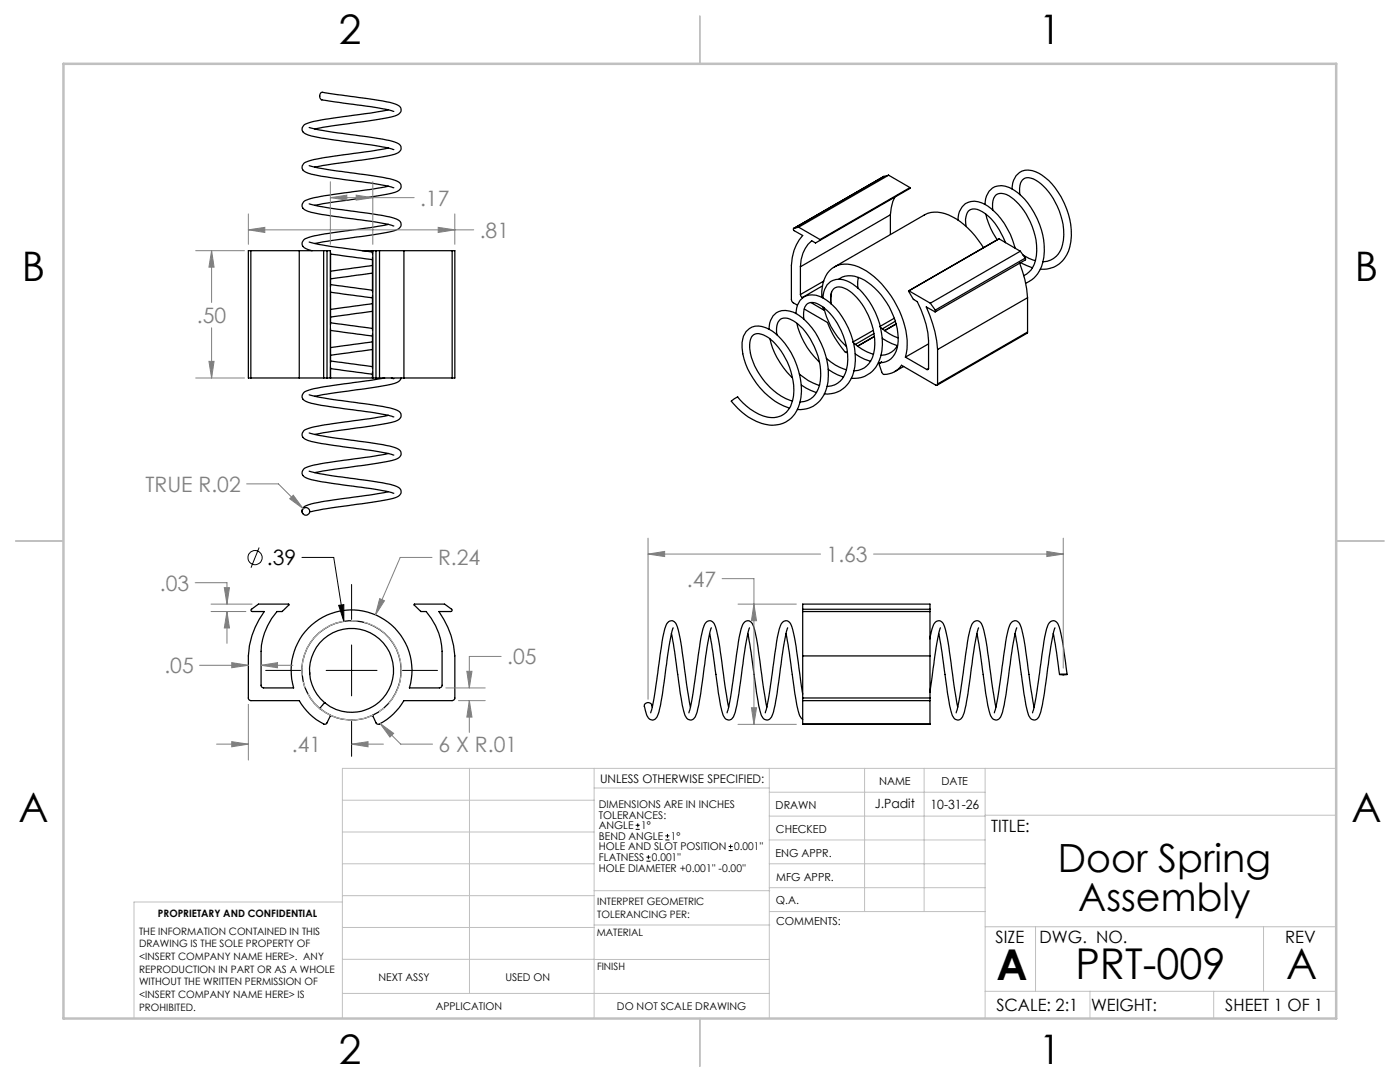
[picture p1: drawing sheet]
<svg xmlns="http://www.w3.org/2000/svg" width="279mm" height="216mm" viewBox="0 0 279 216" stroke-linecap="round" stroke-linejoin="round" font-family="sans-serif">
<g fill="none" stroke="#000" stroke-width=".25">
<path d="M61.7 33.1a122.4 122.4 0 0 0 12.9 2 12.5 12.5 0 0 1 5.2 1.4 1.05 1.05 0 0 1-.6 1.7 98.9 98.9 0 0 1-11.4 1.9l-5 .9M61.7 25.4a122.4 122.4 0 0 0 12.9 2.1 12.5 12.5 0 0 1 5.2 1.4 1.05 1.05 0 0 1-.6 1.7 98.9 98.9 0 0 1-11.4 1.9l-5 .8M77.5 37.1l-3.7 .7-8.2 1.1a13.7 13.7 0 0 0-5 1.3 1.07 1.07 0 0 0-.3 1.2 1.07 1.07 0 0 0 1 .7l.2 .1a117.2 117.2 0 0 0 13.3 2.1l3.8 .8M77.5 29.5l-3.7 .7-8.2 1.1a13.7 13.7 0 0 0-5 1.3 1.07 1.07 0 0 0-.3 1.1 1.07 1.07 0 0 0 1 .8l.2 .1a117.2 117.2 0 0 0 13.3 2.1l3.8 .8M77.5 21.9l-3.7 .7-8.2 1.1a13.7 13.7 0 0 0-5 1.3 1.07 1.07 0 0 0-.3 1.1 1.07 1.07 0 0 0 1 .7l.2 .2a117.2 117.2 0 0 0 13.3 2l3.8 .8M78.6 22.2a58.6 58.6 0 0 0-10.1-1.6l-4.3-.7a.89 .89 0 0 1 0-1.5l10.4 1.5a12.5 12.5 0 0 1 5.2 1.3 1.05 1.05 0 0 1-.6 1.8 98.9 98.9 0 0 1-11.4 1.9l-5 .8M176.4 35.2l-18 10.4M176.4 35.2h.1M177.3 35l-17.9 10.3M177.3 35l4.3 2.4M177.3 35l-.9 .2M178.6 39.4l-.4 .8-.5 2.7"/>
<path d="M181.6 37.4l.1 .2-18 10.3M181.6 37.4l-17.9 10.4M202 37.7a3.3 3.3 0 0 1 4-3.7 10.3 10.3 0 0 1 5.8 5.3 13.5 13.5 0 0 1 1.5 10.8 5.4 5.4 0 0 1-5.7 3.6M203.6 38.8a2.96 2.96 0 0 1 .7-3.1 3.1 3.1 0 0 1 3.4 1 13.4 13.4 0 0 1 4.4 12.1 4 4 0 0 1-4 3.4M50.1 50h-.5v25.4h.5M50.1 50h9.6M50.1 50v25.4M59.7 50h4.9M59.7 50v25.4M61.7 48.3a119.4 119.4 0 0 0 12.6 2M61.7 40.7a122.4 122.4 0 0 0 12.9 2 12.5 12.5 0 0 1 5.2 1.4 1.05 1.05 0 0 1-.6 1.8 98.9 98.9 0 0 1-11.4 1.9l-5 .8M64.6 50h.7"/>
<path d="M64.6 50v25.4M65.3 50v25.4M65.3 50h.6M65.9 50h.1M65.9 50v25.4M66 58.3l8.3 1.1M66 50.7l8.3 1.1M66 56.8l8.3 1.1M72.3 50h2M74.3 53l-8.3 1.1M74.3 54.5l-8.3 1.1M74.3 50h.1"/>
<path d="M74.3 50v.7M74.3 51.4v6.9M74.3 59v6.9M74.4 50h.6M74.4 50v25.4M75 50h.7M75 50v25.4M75.7 50h4.9M75.7 50v25.4M77.5 44.8l-3.7 .6-8.2 1.2a13.7 13.7 0 0 0-5 1.2 1.07 1.07 0 0 0-.3 1.2 1.07 1.07 0 0 0 1 .7l1 .3M80.6 50v25.4M80.6 50h9.6"/>
<path d="M90.2 50h.6v25.4h-.6M90.2 50v25.4M158.4 45.6l-.1 .2 .2 .2 1.7 1a9.1 9.1 0 0 0-2.3 6v6.8l.3 .5 .9 .6M159.4 45.3l4.3 2.5M159.4 45.3l-1 .3M159.7 58.8l.1 .3 .3 .3M159.7 53.2v5.6M160.1 59.4h.1M163.7 47.8v.1M163.7 47.9l-.9 .6-.8-.5a6.6 6.6 0 0 0-2.3 5.2M164 59.3a6.3 6.3 0 0 1 2.6-6.1 5.7 5.7 0 0 1 5.6 .5 18.7 18.7 0 0 1 8.8 15.1l-.3 2.5M164.1 57l-4 2.4"/>
<path d="M164.3 59.5a3.3 3.3 0 0 1 4-3.7 11.1 11.1 0 0 1 6.4 6.5 12.3 12.3 0 0 1 .5 10.3 5.3 5.3 0 0 1-5.3 2.9M164.4 56.1l-4.7 2.7M165.9 58.3l-.1 2.3a3 3 0 0 1 .8-3.1 3.1 3.1 0 0 1 3.4 .9 13.5 13.5 0 0 1 4.3 12.2 4.1 4.1 0 0 1-3.9 3.4M167.4 55.7a4.2 4.2 0 0 1 4.4-.1 14.3 14.3 0 0 1 7.4 13.2 3.7 3.7 0 0 1-3.5 3.6M171.3 55.4l-.1 .8v1.3M177.7 42.9l-18 10.3M177.7 42.9v3.9M181.4 58l.9 1.7 .8 .5a20.7 20.7 0 0 1 2.2 7.8v5.5M181.4 58l4.3 2.5M191.2 43.9a3.3 3.3 0 0 1 1.3-3.2 3.3 3.3 0 0 1 3.5-.2 12.6 12.6 0 0 1 6.1 7.5l.5 1.5M192.8 45a3 3 0 0 1 .7-3.1 2.62 2.62 0 0 1 3 .6 12 12 0 0 1 4.2 5.9M196.3 49.4a15.8 15.8 0 0 0-7.7-6.8 5.1 5.1 0 0 0-4.1 .3l-18 10.4"/>
<path d="M196.6 40.8a3.3 3.3 0 0 1 1.3-3.2 3.3 3.3 0 0 1 3.5-.2 13.7 13.7 0 0 1 6.7 9.5 9.5 9.5 0 0 1-1.4 8.2l-.7 .7-1.3 .7M196.7 42.7l.3 .9a15.5 15.5 0 0 0 2 4.2M198.2 41.9a3 3 0 0 1 .7-3.1 3.1 3.1 0 0 1 3.4 1 13.5 13.5 0 0 1 4.4 12.1l-.4 1.1a3.7 3.7 0 0 1-2 2M199.4 47.7l-18 10.3M199.4 47.7l4.2 2.4M203.5 52.5v.1a22.1 22.1 0 0 1 1.6 6.8M203.6 50.1l-17.9 10.4M203.6 50.1l1 1.4M203.7 52.4l2.4 1M204.2 50.9l1.1 .6 1.4 .5M204.6 51.5v.4l-17.9 10.3M204.6 51.5l-17.9 10.4"/>
<path d="M205.1 59.4l-18 10.3M205.1 59.4v6.9M50.1 75.4h9.6M59.7 75.4h4.9M61.7 78.8a122.4 122.4 0 0 0 12.9 2 12.5 12.5 0 0 1 5.2 1.4 1.05 1.05 0 0 1-.6 1.8 98.9 98.9 0 0 1-11.4 1.9l-5 .8M64.6 75.4h.7M65.3 75.4h.6M65.9 75.4h.1M66 73.6l8.3 1.1M66 65.9l8.3 1.2M66 72l8.3 1.2M66 64.4l8.3 1.1"/>
<path d="M66 75.4h8.3M74.3 68.2l-8.3 1.2M74.3 60.6l-8.3 1.1M74.3 69.7l-8.3 1.2M74.3 62.1l-8.3 1.2M74.3 75.4h.1M74.3 66.6v6.9M74.3 74.3v1.1M74.4 75.4h.6M75 75.4h.7M75.7 75.4h4.9M76.8 75.4l-11.2 1.6a13.7 13.7 0 0 0-5 1.3 1.07 1.07 0 0 0-.3 1.2 1.07 1.07 0 0 0 1 .7l.2 .1a117.2 117.2 0 0 0 13.3 2.1l3.8 .8"/>
<path d="M78.1 75.4l.5 .2M80 75.4v.1a2.15 2.15 0 0 1-1.8 1.2l-15.4 2.4M80.6 75.4h9.6M153.5 65.7a3.3 3.3 0 0 1 1.3-3.2 3.3 3.3 0 0 1 3.5-.2 13.2 13.2 0 0 1 6.4 8.5 11.3 11.3 0 0 1-.3 8 5.3 5.3 0 0 1-5.3 2.9M153.7 67.6a15.3 15.3 0 0 0 4.5 7.8M155.1 66.8a2.66 2.66 0 0 1 1-3.3 4.1 4.1 0 0 1 3.6 1.6 12.9 12.9 0 0 1 3.6 12.4 3.8 3.8 0 0 1-3.6 2.7M158.9 62.6a3.3 3.3 0 0 1 4-3.7 11.1 11.1 0 0 1 6.4 6.5 12.3 12.3 0 0 1 .5 10.3 5.3 5.3 0 0 1-5.3 2.9M159 64.5a15.7 15.7 0 0 0 4.5 7.8M159.5 74.6l.2 .2a10.2 10.2 0 0 0 3.8 2.1M159.9 76.8l1.9 1.1 1.1 .4M160.4 63.7a3 3 0 0 1 .8-3.1l.3-.2a4.1 4.1 0 0 1 3.6 1.5 13.6 13.6 0 0 1 3.8 11.8 4 4 0 0 1-3.8 3.4M160.5 61.7l4.6 2.6a16.7 16.7 0 0 0 3.8 6l.2-.1"/>
<path d="M161.8 60.4l2.6 1.4-.1-.5M164.4 61.4a15 15 0 0 0 4.5 7.8M164.9 71.5l.2 .1a9.2 9.2 0 0 0 3.8 2.2M165.3 73.7l1.8 1.1 1.2 .4M169.1 70.3h-.1M170.3 68.4l.2 .1a9.6 9.6 0 0 0 3.8 2.2M170.7 70.6a8.9 8.9 0 0 0 3 1.5M171.1 69.1l3.4-1.9-3.3 1.9M174.2 66l-4 2.3M174.4 66.6l-3.7 2.1M175.3 72.4h.3M175.7 65.3l.2 .1a10 10 0 0 0 3.3 2"/>
<path d="M175.7 72.4l-.2 .1v.3l.5 1.5 .2 .3a3.9 3.9 0 0 0 3.7-1.7l6.8 3.9a.23 .23 0 0 0 .3 .1 .23 .23 0 0 0 .1-.3M175.9 72.2l-.3 .2M176 72.2l-.3 .2M176.1 67.5l1.8 1 1.2 .5a3.7 3.7 0 0 1-3.3 1.9M178.5 63.5l-2.9 1.7M178.7 64.1l-2.6 1.5M178.8 64.6l-2.3 1.4M178.9 64.7l-2.3 1.3M180.3 73.1l-1.8 1.1M180.7 71.3l4.3 2.4M185.3 73.5l-.1 .2h-.2M185.3 68.6l-4.6 2.7"/>
<path d="M185.3 73.5l-.3 .2M185.7 60.5l1 1.4M186.7 61.9v.3h-.1l-1.7-1a25.6 25.6 0 0 1 2.2 8.5M187.1 69.7v6.9M205.1 66.3l-.1 .2-18 10.4M205.1 66.3l-18 10.3M61.7 86.4a122.4 122.4 0 0 0 12.9 2 12.5 12.5 0 0 1 5.2 1.4 1.05 1.05 0 0 1-.6 1.8 98.9 98.9 0 0 1-11.4 1.9l-5 .8M61.7 94a122.4 122.4 0 0 0 12.9 2.1 12.5 12.5 0 0 1 5.2 1.3 1.05 1.05 0 0 1-.6 1.8 98.9 98.9 0 0 1-11.4 1.9l-5.9 1M77.5 82.9l-3.7 .6-8.2 1.2a13.7 13.7 0 0 0-5 1.2 1.07 1.07 0 0 0-.3 1.2 1.07 1.07 0 0 0 1 .7l.2 .1a117.2 117.2 0 0 0 13.3 2.1l3.8 .8M77.5 90.5l-3.7 .7-8.2 1.1a13.7 13.7 0 0 0-5 1.3 1.07 1.07 0 0 0-.3 1.1 1.07 1.07 0 0 0 1 .7l.2 .1a117.2 117.2 0 0 0 13.3 2.1l3.8 .8M77.5 98.1l-3.7 .7-8.2 1.1a13.7 13.7 0 0 0-5 1.3l-.3 .5v.5M158.2 80a12.9 12.9 0 0 1-8.6-11.3 1.81 1.81 0 0 1 1.8-2.1 7.9 7.9 0 0 1 4.9 4.1 13.1 13.1 0 0 1 1.9 9.2 4.2 4.2 0 0 1-5.9 3.1 13.5 13.5 0 0 1-5.2-3.8l-1.1 .8a10.9 10.9 0 0 0 8.4 4.8 5.5 5.5 0 0 0 5.2-4.4 15 15 0 0 0-4.2-13.3 5.4 5.4 0 0 0-5.3-1.8 3.8 3.8 0 0 0-2 4.1 14.7 14.7 0 0 0 9.5 12"/>
<path d="M60.4 102.3v.2M61.8 134.2v.3M134.3 125.3a100.4 100.4 0 0 0-2.1 13.1l-.3 1.5a7.3 7.3 0 0 1-1.1 3.5 1.12 1.12 0 0 1-1.8-.8l-.3-1.5a.78 .78 0 0 1 .7-.9 .78 .78 0 0 1 .8 .9M142 125.3a100.4 100.4 0 0 0-2.2 13.1l-.2 1.5a7.3 7.3 0 0 1-1.1 3.5 1.12 1.12 0 0 1-1.8-.8l-1-4.3-1-8.2-.7-3.7M149.6 125.3a100.4 100.4 0 0 0-2.1 13.1l-.3 1.5a7.3 7.3 0 0 1-1.1 3.5 1.12 1.12 0 0 1-1.8-.8l-.9-4.3-1.1-8.2-.7-3.7M156.8 126.4l.7 3.7 1.3 9.1a7.8 7.8 0 0 0 1.2 4.2l.2 .1M157.2 125.3a100.4 100.4 0 0 0-2.1 13.1l-.3 1.5a7.3 7.3 0 0 1-1.1 3.5 1.12 1.12 0 0 1-1.8-.8l-.9-4.3-1.1-8.2-.7-3.7M160.2 138.5l-1.1-7.5a20.1 20.1 0 0 0-1.5-6.8 1.07 1.07 0 0 0-1.1-.3 1.07 1.07 0 0 0-.7 .9 84.8 84.8 0 0 0-1.9 11l-.6 3.9-.6 2.5M160.2 139.3v.5M160.2 122v8.9M160.2 121.6v.4M160.2 139.8v4.7"/>
<path d="M160.2 122h25.4M160.2 121.6v-1.1h25.4v1.1M160.2 139.8h25.4M160.2 139.3h25.4M160.2 130.9h25.4M160.2 130.9v8.4M160.2 121.6h25.4M185.6 127.5a6.2 6.2 0 0 1 1.2-3.5 1.01 1.01 0 0 1 1.6 .7 62.2 62.2 0 0 1 1.9 11l.8 5.4M185.6 139.3v.5M185.6 122v8.9M185.6 121.6v.4M185.6 139.8v4.7"/>
<path d="M185.6 130.9v8.4M187.7 125.3a67.7 67.7 0 0 0-1.8 10.8l-.3 2M195.3 125.3a100.4 100.4 0 0 0-2.1 13.1l-.3 1.5a7.3 7.3 0 0 1-1.1 3.5 1.12 1.12 0 0 1-1.8-.8l-.9-4.3-1.1-8.2-.7-3.7M202.9 125.3a100.4 100.4 0 0 0-2.1 13.1l-.3 1.5a7.3 7.3 0 0 1-1.1 3.5 1.12 1.12 0 0 1-1.8-.8l-.9-4.3-1.1-8.2-.7-3.7M210.2 126.4l1.3 8.2M210.5 125.3a100.4 100.4 0 0 0-2.1 13.1l-.3 1.5a7.3 7.3 0 0 1-1.1 3.5 1.12 1.12 0 0 1-1.8-.8l-.9-4.3-1.1-8.2-.6-3.7M211.5 134.5l1.5 .1zM213 134.6l-.5-3.6a20.1 20.1 0 0 0-1.5-6.8 1.07 1.07 0 0 0-1.2-.3 1.07 1.07 0 0 0-.7 .9 84.8 84.8 0 0 0-1.8 11l-.6 3.9-.6 2.5M64.9 140.3a8.4 8.4 0 0 1 1.6-14 8.4 8.4 0 0 1 12.1 7.2 8.4 8.4 0 0 1-11.5 8.1l-1.2-.6-1.1-.8-1 1.1a9.9 9.9 0 0 0 15.5-3.8 9.9 9.9 0 0 0-8.2-13.6 9.9 9.9 0 0 0-10.6 11.8 9.6 9.6 0 0 0 3.6 5.9M66 142.7l-.7 1.5a.46 .46 0 0 1-.7 .3 11.6 11.6 0 0 1-4.9-4.7h-9.6l-.3-.1-.2-.3v-8.5a16 16 0 0 1 3.1-8.9h-2.4a.25 .25 0 0 1-.2-.1 .25 .25 0 0 1 .1-.3l1.4-1.1 6.1 .1-1.4 1.4h-1a12.7 12.7 0 0 0-3.2 8l.1 7 .4 .3h6a12.1 12.1 0 0 1 11.5-15.6 12.1 12.1 0 0 1 11.6 15.6h6a.54 .54 0 0 0 .5-.6v-6.7a12.7 12.7 0 0 0-3.1-8h-1.1l-1.4-1.4 6.1-.1 1.4 1.1a.26 .26 0 0 1 .1 .3 .26 .26 0 0 1-.2 .1h-2.4a17.1 17.1 0 0 1 3.2 8.9v8.4a.54 .54 0 0 1-.6 .5h-9.6a10.7 10.7 0 0 1-5.2 4.7l-.3-.2-.7-1.6M137.8 141.1l-1.5-10.1a20.1 20.1 0 0 0-1.5-6.8 1.07 1.07 0 0 0-1.2-.3 1.07 1.07 0 0 0-.7 .9 84.8 84.8 0 0 0-1.8 11l-.6 3.9-.6 2.5M145.4 141.1l-1.5-10.1a20.1 20.1 0 0 0-1.5-6.8 1.07 1.07 0 0 0-1.1-.3 1.07 1.07 0 0 0-.8 .9 84.8 84.8 0 0 0-1.8 11l-.6 3.9-.6 2.5"/>
<path d="M153 141.1l-1.5-10.1a20.1 20.1 0 0 0-1.5-6.8 1.07 1.07 0 0 0-1.1-.3 1.07 1.07 0 0 0-.8 .9 84.8 84.8 0 0 0-1.8 11l-.6 3.9-.6 2.5M160.2 144.5h25.4M198.8 141.1l-1.6-10.1a20.1 20.1 0 0 0-1.5-6.8 1.07 1.07 0 0 0-1.1-.3 1.07 1.07 0 0 0-.7 .9 84.8 84.8 0 0 0-1.9 11l-.6 3.9-.6 2.5M206.4 141.1l-1.5-10.1a20.1 20.1 0 0 0-1.6-6.8 1.07 1.07 0 0 0-1.1-.3 1.07 1.07 0 0 0-.7 .9 84.8 84.8 0 0 0-1.9 11l-.6 3.9-.6 2.5"/>
<circle cx="61" cy="102" r=".75"/>
</g>
<g fill="none" stroke="#000" stroke-width=".2">
<path d="M51.7 109.3l-1.6 4M60.3 111.2h6.3l2 12.8M70.2 116.6v7M53 133.8h7M65.1 133.8h10.1M67.6 120.8l1-.2v3.4zM70.2 128.7v10.2M80.3 133.8h7M70.2 143.9v7M126.9 165.5h.8M126.9 164.7h.8M127.3 164.3v.8"/>
<path d="M129 171.8h.8M129 171h.8M129.4 170.6v.8M132.8 167.6h.8M132.8 166.8h.8M133.2 166.4v.8M145.4 169.7h.8M145.4 168.9h.8M145.8 168.5v.8"/>
<circle cx="50.9" cy="111.3" r="1.41"/>
</g>
<g fill="none" stroke="#808080" stroke-width=".2">
<path d="M65.9 39.4l3.3-.5v1zM65.9 36.3v12.5M65.9 39.4h16.8M71.1 38.9l3.3 .5-3.3 .5zM74.4 36.3v12.5M39.1 50h9.7M42.2 50l.5 3.3h-1zM42.2 50v10.4M49.6 45.9l3.2-.5v1zM49.6 42.7v6.1M49.6 45.9h44.9M87.5 45.4l3.3 .5-3.3 .5z"/>
<path d="M90.8 42.7v6.1M39.1 75.4h9.7M41.7 72.1h1l-.5 3.3zM42.2 65.4v10M49.2 96.6h6.4l4.9 4.9M57.8 99.5l.7-.7 2 2.7zM38.9 116.3h6.4v4.2M44.8 117.3h1l-.5 3.2zM75.8 119.5l.9 .4-1.8 2.8zM86.2 111.2h-6.3l-5 11.5M129.3 110.6l3.3-.6v1.1zM129.3 107.4v32.1"/>
<path d="M129.3 110.6h34.5M144.1 115.5h6.4v29M174.3 110.6h37.9M208.9 110l3.3 .6-3.3 .5zM212.2 107.4v25.9M39.8 132.8h9.8M42.1 122h7M42.1 120.5h8.2M45.3 122l.5 3.3h-1zM45.3 122v6.4M46.2 132.2l3.4 .6-3.4 .4zM52.1 132.8l3.3-.6v1z"/>
<path d="M52.1 132.8h6.4M89 137.3h7.8M91.5 139.8h5.3M93.2 133.9h1l-.5 3.4zM93.7 139.8l.5 3.3h-1zM93.7 139.8v6.4M100 131h-6.3v6.3M147.3 120.5h11.6M150.5 120.5l.5 3.4h-1zM43.2 148.5h6.4M46.2 148l3.4 .5-3.4 .5zM49.6 140.5v11.2"/>
<path d="M70.2 148.5l3.2-.5v1zM70.2 148.5h6.3M75.8 144.4l2.8 1.9-.8 .8zM75.8 144.4l4.2 4.1h6.3M147.3 144.5h11.6M150 141.2h1l-.5 3.3z"/>
</g>
<path d="M79.6 130.9a9.9 9.9 0 0 0-16.5-4.1 9.9 9.9 0 0 0 4.3 16.4 9.9 9.9 0 0 0 12.5-11.5l-.3-.8" fill="none" stroke="#c0c0c0" stroke-width=".2" stroke-dasharray="15.2 1.3 1.3 1.3" stroke-dashoffset="5.1" stroke-linecap="butt"/>
<g fill="none" stroke="#c0c0c0" stroke-width=".2">
<path d="M68.3 159.7h50.3M93.7 153.3v44.9M118.6 153.3v49.9M118.6 157.2h34.9M153.5 153.3v49.9M153.5 158.1h43.1M172.5 153.3v28.6M184.4 153.3v28.6M196.6 153.3v49.9M266.7 153.3h-198.4v49.9M68.3 178.7h50.3M68.3 172.4h50.3"/>
<path d="M68.3 166h50.3M68.3 180h-41.6v23.2M118.6 177.7h35M153.5 167.6h43.1M153.5 162.8h43.1M153.5 172.4h43.1M153.5 177.1h43.1M196.6 162.7h70.1M68.3 198.2h85.2M68.3 191.4l85.2 .1M68.3 185.1h50.3M118.6 184.6h35"/>
<path d="M153.6 181.9h43M196.6 197.8h70.1M196.6 184.9h70.1M206.7 184.9v12.9M217.5 197.8v5.4M242.2 197.8v5.4M252.2 184.9v12.9"/>
</g>
<path d="M139.7 3.2v9.5M3.1 107.9h9.6M266.7 107.9h9.5M139.7 203.2v9.6" fill="none" stroke="#c0c0c0" stroke-width=".25"/>
<path d="M12.7 12.7h254v190.5h-254z" fill="none" stroke="#c0c0c0" stroke-width=".5"/>
<path d="M75.8 119.5l-.9 3.2 1.8-2.8zM45.3 122l.5 3.3h-1zM44.8 117.3h1l-.5 3.2zM46.2 132.2l3.4 .6-3.4 .4zM52.1 132.8l3.3-.6v1zM93.2 133.9h1l-.5 3.4zM93.7 139.8l.5 3.3h-1zM46.2 148l3.4 .5-3.4 .5zM70.2 148.5l3.2-.5v1zM75.8 144.4l2 2.7 .8-.8zM49.6 45.9l3.2-.5v1zM87.5 45.4l3.3 .5-3.3 .5zM65.9 39.4l3.3-.5v1zM71.1 38.9l3.3 .5-3.3 .5zM41.7 72.1h1l-.5 3.3zM42.2 50l.5 3.3h-1zM58.5 98.8l-.7 .7 2.7 2zM150 141.2h1l-.5 3.3zM150.5 120.5l.5 3.4h-1zM129.3 110.6l3.3-.6v1.1zM208.9 110l3.3 .6-3.3 .5z" fill="#808080"/>
<path d="M67.6 120.8l1-.2v3.4z" fill="#000"/>
<g font-size="8.5">
<text x="198.9" y="195.5">A</text>
<text x="214.6" y="195.4">PRT-009</text>
<text x="256.7" y="195.4">A</text>
</g>
<g font-size="8.1">
<text x="67.6" y="8.9">2</text>
<text x="207.3" y="8.9">1</text>
<text x="4.4" y="56.2">B</text>
<text x="270.4" y="56.2">B</text>
<text x="3.7" y="164.1">A</text>
<text x="269.7" y="164.1">A</text>
<text x="67.6" y="212.4">2</text>
<text x="207.3" y="212.4">1</text>
</g>
<g font-size="7.8">
<text x="211.1" y="174">Door Spring</text>
<text x="215.2" y="181.7">Assembly</text>
</g>
<g font-size="4.2" fill="#808080">
<text x="83.8" y="41">.17</text>
<text x="95.7" y="47.4">.81</text>
<text x="39.3" y="64.5">.50</text>
<text x="29" y="98.1">TRUE R.02</text>
<text x="87.4" y="112.8">R.24</text>
<text x="165" y="112.1">1.63</text>
<text x="31.9" y="117.8">.03</text>
<text x="137.1" y="117">.47</text>
<text x="32.8" y="134.3">.05</text>
<text x="101.2" y="132.6">.05</text>
<text x="58.2" y="150.1">.41</text>
<text x="87.5" y="150.1">6 X R.01</text>
</g>
<text font-size="4.2" x="53.2" y="112.8">.39</text>
<g font-size="3.4">
<text x="197.8" y="166">TITLE:</text>
<text x="198.7" y="188.1">SIZE</text>
<text x="207.5" y="188.1">DWG. NO.</text>
<text x="256.5" y="188.2">REV</text>
<text x="198.8" y="201.7">SCALE: 2:1</text>
<text x="217.7" y="201.8">WEIGHT:</text>
<text x="244.5" y="201.7">SHEET 1 OF 1</text>
</g>
<g font-size="2.5">
<text x="174.6" y="161.3">J.Padit</text>
<text x="185.7" y="161.4">10-31-26</text>
</g>
<text font-size="2.4" x="119.8" y="156.2">UNLESS OTHERWISE SPECIFIED:</text>
<g font-size="2.2">
<text x="154.8" y="161.4">DRAWN</text>
<text x="175.4" y="156.6">NAME</text>
<text x="187.9" y="156.7">DATE</text>
<text x="154.9" y="166.3">CHECKED</text>
<text x="154.8" y="170.9">ENG APPR.</text>
<text x="154.9" y="175.7">MFG APPR.</text>
<text x="154.9" y="180.4">Q.A.</text>
<text x="154.9" y="184.6">COMMENTS:</text>
</g>
<g font-size="2.1">
<text x="119.5" y="161.2">DIMENSIONS ARE IN INCHES</text>
<text x="119.5" y="163.4">TOLERANCES:</text>
<text x="119.5" y="165.5">ANGLE</text>
<text x="119.5" y="167.6">BEND ANGLE</text>
<text x="128" y="165.5">1°</text>
<text x="133.9" y="167.6">1°</text>
<text x="119.5" y="169.7">HOLE AND SLOT POSITION</text>
<text x="119.5" y="171.8">FLATNESS</text>
<text x="119.5" y="173.9">HOLE DIAMETER +0.001'' -0.00''</text>
<text x="130.1" y="171.8">0.001''</text>
<text x="146.5" y="169.7">0.001''</text>
<text x="75.5" y="195.7">NEXT ASSY</text>
<text x="100.9" y="195.7">USED ON</text>
<text x="86.9" y="201.5">APPLICATION</text>
<text x="123.1" y="201.6">DO NOT SCALE DRAWING</text>
</g>
<g font-size="2">
<text x="31.5" y="182.9">PROPRIETARY AND CONFIDENTIAL</text>
<text x="119.2" y="180.6">INTERPRET GEOMETRIC</text>
<text x="119.2" y="183.1">TOLERANCING PER:</text>
<text x="27.8" y="186.5">THE INFORMATION CONTAINED IN THIS</text>
<text x="27.8" y="189">DRAWING IS THE SOLE PROPERTY OF</text>
<text x="27.8" y="191.6">&lt;INSERT COMPANY NAME HERE&gt;. ANY</text>
<text x="119.1" y="186.7">MATERIAL</text>
<text x="27.8" y="194.1">REPRODUCTION IN PART OR AS A WHOLE</text>
<text x="27.8" y="196.6">WITHOUT THE WRITTEN PERMISSION OF</text>
<text x="119.1" y="193.5">FINISH</text>
<text x="27.8" y="199.1">&lt;INSERT COMPANY NAME HERE&gt; IS</text>
<text x="27.8" y="201.7">PROHIBITED.</text>
</g>
</svg>
